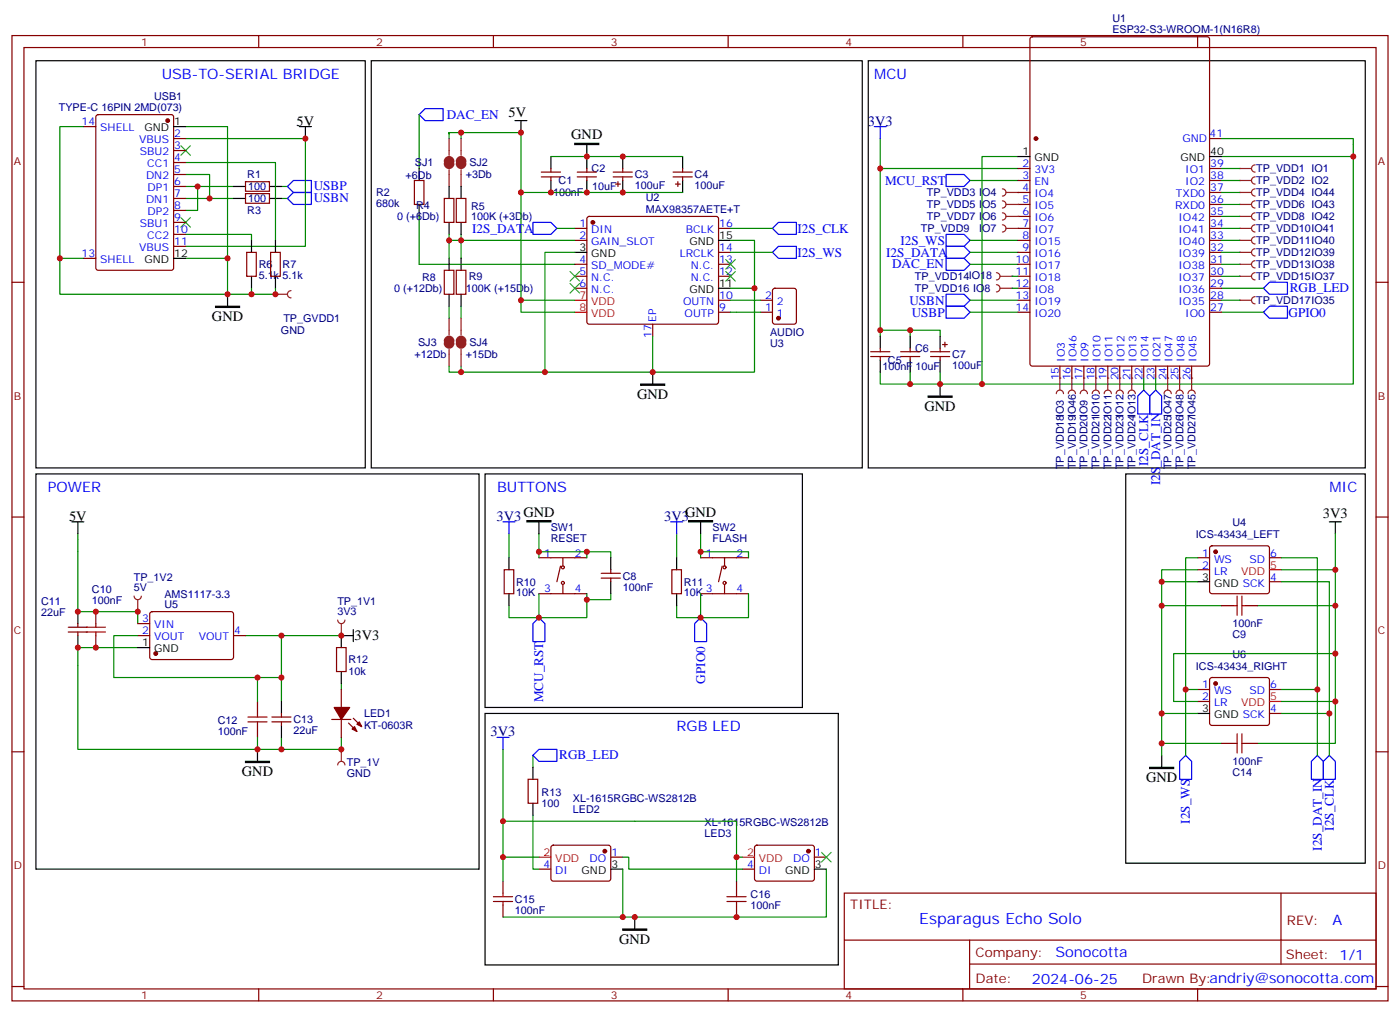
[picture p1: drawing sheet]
<svg xmlns="http://www.w3.org/2000/svg" width="412mm" height="298mm" viewBox="0 0 412 298" stroke-linecap="round" stroke-linejoin="round" font-family="sans-serif">
<g fill="none" stroke="#870000" stroke-width=".35">
<path d="M3.5 10.5h405.4v284.3h-405.4zM7.1 14h398.2v277.3h-398.2zM76.2 10.5v3.5M145.3 10.5v3.5M214.5 10.5v3.5M283.6 10.5v3.5M352.8 10.5v3.5M3.5 83.1h3.6M405.3 83.1h3.6M256.5 103.6h5.6M256.5 105h5.6M259.3 102.6v1"/>
<path d="M259.3 105v1.1M265.3 103.6h5.6M265.3 105h5.6M268.1 102.6v1M268.1 105v1.1M274.1 103.6h5.7M274.1 105h5.7M276.9 102.6v1M276.9 105v1.1M277.6 101.5h1.4M278.3 100.8v1.4M3.5 152.3h3.6"/>
<path d="M405.3 152.3h3.6M3.5 221.4h3.6M405.3 221.4h3.6M248.7 263.1h156.6v28.2h-156.6zM248.7 276.9h156.5M285.6 276.9v14.1M377.3 263.1v20.9M3.5 290.6h3.6M76.2 291.3v3.5M145.3 291.3v3.5M214.5 291.3v3.5M283.6 291.3v3.5"/>
<path d="M285.6 284h119.6M352.8 291.3v3.5M405.3 290.6h3.6"/>
</g>
<path d="M109.4 17.9h144.6v119.9h-144.6zM259.3 99v3.6M268.1 99v3.6M276.9 99v3.6M259.3 106.1v3.5M268.1 106.1v3.5M276.9 106.1v3.5M276.9 113.1v3.6" fill="none" stroke="#000" stroke-width=".35"/>
<path d="M259.3 40.8v58.2M259.3 97.3h8.8v1.7M268.1 97.3h8.8v1.7M259.3 109.6v3.5h8.8M268.1 109.6v3.5h8.8v-3.5M22.9 159v21.2M72.3 187.2h28.2M82.9 187.2v19.4M100.5 217.2v3.5h-17.6M100.5 201.3v1.8" fill="none" stroke="#008700" stroke-width=".35"/>
<path d="M273.4 116.7h7.1v.3h-7.1z" fill="#000" stroke="#000" stroke-width=".35"/>
<path d="M257.5 37.3h3.6M259.3 37.3v3.5" fill="none" stroke="#00f" stroke-width=".35"/>
<path d="M99.5 225.3a1.06 1.06 0 0 1 1-1 1.06 1.06 0 0 1 1.1 1M100.5 220.7v3.6" fill="none" stroke="#8c2424" stroke-width=".35"/>
<circle cx="100.5" cy="220.7" r=".18" fill="#8c2424"/>
<g fill="#870000" stroke="#870000" stroke-width=".35">
<path d="M103.7 214.7l.7-.7 .7 1.4z"/>
<path d="M105.1 213.3l.7-.7 .7 1.4z"/>
<path d="M98.4 208.4h4.6l-2.5 3.5z"/>
</g>
<g fill="none" stroke="#870000" stroke-width=".35">
<path d="M20.1 186.2h5.7M20.1 184.7h5.7M22.9 183.7v1M22.9 186.2v1M99.1 190.7h2.9v7.1h-2.9zM80.1 212.6h5.6M80.1 211.2h5.6M82.9 210.1v1.1M82.9 212.6v1.1M97.7 211.9h5.7M100.5 203.1v5.3M100.5 211.9v5.3"/>
<path d="M102.7 213l2.4 2.4M104.1 211.6l2.4 2.4"/>
</g>
<path d="M10.6 139.6h130.5v116.4h-130.5zM22.9 180.2v3.5M22.9 187.2v3.5M100.5 197.8v3.5M104.1 187.2h-3.6v3.5M104.1 185.5v3.5M82.9 206.6v3.5M82.9 213.7v3.5M75.8 220.7v3.6" fill="none" stroke="#000" stroke-width=".35"/>
<path d="M22.9 157.2v1.8M22.9 180.2h17.7v3.5M40.6 190.7h-17.7v30h60v-3.5" fill="none" stroke="#008700" stroke-width=".35"/>
<path d="M72.3 224.3h7.1v.3h-7.1z" fill="#000" stroke="#000" stroke-width=".35"/>
<path d="M99.5 182.6a1.06 1.06 0 0 0 1 1.1 1.06 1.06 0 0 0 1.1-1.1M100.5 183.7v3.5" fill="none" stroke="#8c2424" stroke-width=".35"/>
<circle cx="100.5" cy="187.2" r=".18" fill="#8c2424"/>
<path d="M278.7 51.4h5.3l1.8 1.8-1.8 1.7h-5.3zM278.7 69h5.3l1.8 1.8-1.8 1.8h-5.3zM278.7 72.6h5.3l1.8 1.7-1.8 1.8h-5.3zM278.7 90.2h5.3l1.8 1.8-1.8 1.7h-5.3zM278.7 86.7h5.3l1.8 1.7-1.8 1.8h-5.3zM372.2 84.9l1.7-1.8h5.3v3.6h-5.3zM373.9 90.2h5.3v3.5h-5.3l-1.7-1.7zM336.9 114.9l1.8 1.8v5.3h-3.6v-5.3z" fill="none" stroke="#00f" stroke-width=".35"/>
<path d="M255.8 17.9h146.4v119.9h-146.4z" fill="none" stroke="#000" stroke-width=".35"/>
<path d="M259.3 49.6h40.6M285.8 53.2h14.1M299.9 46.1h-10.6v67h-12.4M359.8 46.1h38.8M398.6 42.6v70.5h-109.3M285.8 70.8h14.1M285.8 74.3h14.1M285.8 92h14.1M285.8 88.4h14.1M359.8 84.9h12.4M359.8 92h12.4" fill="none" stroke="#008700" stroke-width=".35"/>
<path d="M365.1 49.6h3.6M369.7 48.6a1.06 1.06 0 0 0-1 1 1.06 1.06 0 0 0 1 1.1" fill="none" stroke="#8c2424" stroke-width=".35"/>
<circle cx="365.1" cy="49.6" r=".18" fill="#8c2424"/>
<path d="M365.1 53.2h3.6M369.7 52.1a1.06 1.06 0 0 0-1 1.1 1.06 1.06 0 0 0 1 1" fill="none" stroke="#8c2424" stroke-width=".35"/>
<circle cx="365.1" cy="53.2" r=".18" fill="#8c2424"/>
<path d="M295.3 55.6a1.06 1.06 0 0 1 1 1.1 1.06 1.06 0 0 1-1 1M296.3 56.7h3.6" fill="none" stroke="#8c2424" stroke-width=".35"/>
<circle cx="299.9" cy="56.7" r=".18" fill="#8c2424"/>
<path d="M311.1 116a1.06 1.06 0 0 1 1.1-1.1 1.06 1.06 0 0 1 1.1 1.1M312.2 111.4v3.5" fill="none" stroke="#8c2424" stroke-width=".35"/>
<circle cx="312.2" cy="111.4" r=".18" fill="#8c2424"/>
<path d="M314.7 116a1.06 1.06 0 0 1 1-1.1 1.06 1.06 0 0 1 1.1 1.1M315.7 111.4v3.5" fill="none" stroke="#8c2424" stroke-width=".35"/>
<circle cx="315.7" cy="111.4" r=".18" fill="#8c2424"/>
<path d="M350 116a1.06 1.06 0 0 1 1-1.1 1.06 1.06 0 0 1 1.1 1.1M351 111.4v3.5" fill="none" stroke="#8c2424" stroke-width=".35"/>
<circle cx="351" cy="111.4" r=".18" fill="#8c2424"/>
<path d="M342.9 116a1.06 1.06 0 0 1 1.1-1.1 1.06 1.06 0 0 1 1 1.1M344 111.4v3.5" fill="none" stroke="#8c2424" stroke-width=".35"/>
<circle cx="344" cy="111.4" r=".18" fill="#8c2424"/>
<path d="M346.4 116a1.06 1.06 0 0 1 1.1-1.1 1.06 1.06 0 0 1 1 1.1M347.5 111.4v3.5" fill="none" stroke="#8c2424" stroke-width=".35"/>
<circle cx="347.5" cy="111.4" r=".18" fill="#8c2424"/>
<path d="M365.1 88.4h3.6M369.7 87.4a1.06 1.06 0 0 0-1 1 1.06 1.06 0 0 0 1 1.1" fill="none" stroke="#8c2424" stroke-width=".35"/>
<circle cx="365.1" cy="88.4" r=".18" fill="#8c2424"/>
<path d="M365.1 81.4h3.6M369.7 80.3a1.06 1.06 0 0 0-1 1.1 1.06 1.06 0 0 0 1 1" fill="none" stroke="#8c2424" stroke-width=".35"/>
<circle cx="365.1" cy="81.4" r=".18" fill="#8c2424"/>
<path d="M365.1 77.9h3.6M369.7 76.8a1.06 1.06 0 0 0-1 1.1 1.06 1.06 0 0 0 1 1" fill="none" stroke="#8c2424" stroke-width=".35"/>
<circle cx="365.1" cy="77.9" r=".18" fill="#8c2424"/>
<path d="M365.1 56.7h3.6M369.7 55.6a1.06 1.06 0 0 0-1 1.1 1.06 1.06 0 0 0 1 1" fill="none" stroke="#8c2424" stroke-width=".35"/>
<circle cx="365.1" cy="56.7" r=".18" fill="#8c2424"/>
<path d="M369.7 59.2a1.06 1.06 0 0 0-1 1 1.06 1.06 0 0 0 1 1.1M365.1 60.2h3.6" fill="none" stroke="#8c2424" stroke-width=".35"/>
<circle cx="365.1" cy="60.2" r=".18" fill="#8c2424"/>
<path d="M365.1 74.3h3.6M369.7 73.3a1.06 1.06 0 0 0-1 1 1.06 1.06 0 0 0 1 1.1" fill="none" stroke="#8c2424" stroke-width=".35"/>
<circle cx="365.1" cy="74.3" r=".18" fill="#8c2424"/>
<path d="M365.1 70.8h3.6M369.7 69.7a1.06 1.06 0 0 0-1 1.1 1.06 1.06 0 0 0 1 1.1" fill="none" stroke="#8c2424" stroke-width=".35"/>
<circle cx="365.1" cy="70.8" r=".18" fill="#8c2424"/>
<path d="M365.1 67.3h3.6M369.7 66.2a1.06 1.06 0 0 0-1 1.1 1.06 1.06 0 0 0 1 1" fill="none" stroke="#8c2424" stroke-width=".35"/>
<circle cx="365.1" cy="67.3" r=".18" fill="#8c2424"/>
<path d="M365.1 63.7h3.6M369.7 62.7a1.06 1.06 0 0 0-1 1 1.06 1.06 0 0 0 1 1.1" fill="none" stroke="#8c2424" stroke-width=".35"/>
<circle cx="365.1" cy="63.7" r=".18" fill="#8c2424"/>
<path d="M54.7 51.4h7v7.1h7.1M68.8 54.9h-10.6v7.1h-3.5M82.9 58.5h1.8M82.9 54.9h1.8" fill="none" stroke="#008700" stroke-width=".35"/>
<path d="M68.8 58.5h3.5M68.8 54.9h3.5M79.4 58.5h3.5M79.4 54.9h3.5" fill="none" stroke="#000" stroke-width=".35"/>
<path d="M72.3 57h7.1v2.9h-7.1zM72.3 53.5h7.1v2.8h-7.1z" fill="none" stroke="#870000" stroke-width=".35"/>
<path d="M81.1 86.7h3.6M85.7 85.6a1.06 1.06 0 0 0-1 1.1 1.06 1.06 0 0 0 1 1" fill="none" stroke="#8c2424" stroke-width=".35"/>
<circle cx="81.1" cy="86.7" r=".18" fill="#8c2424"/>
<g fill="none" stroke="#008700" stroke-width=".35">
<path d="M24.7 37.3h-7.1v38.8h7.1M54.7 37.3h12.3v38.8M54.7 47.9h26.4v22.9M54.7 40.8h35.3v31.8h-35.3M54.7 58.5h7M54.7 54.9h3.5M17.6 76.1v10.6h49.4v-10.6h-12.3M54.7 69h19.4v1.8M74.1 84.9v1.8h-7.1M81.1 84.9v1.8h-7M149.9 157.2v7.1M158.7 157.2v7.1"/>
<path d="M199.3 157.2v7.1M206.4 157.2v7.1M149.9 178.4v3.5h8.8M158.7 174.9v7h14.2v-7M158.7 162.5h14.2v1.8M172.9 162.5h7v1.8M179.9 174.9v1.7h-7M199.3 178.4v3.5h7.1M206.4 174.9v7h14.1v-7M206.4 162.5h14.1v1.8"/>
</g>
<path d="M84.7 58.5l1.7-1.8h5.3v3.5h-5.3zM84.7 54.9l1.7-1.7h5.3v3.5h-5.3zM338.7 116.7l1.7-1.8 1.8 1.8v5.3h-3.5zM148.2 153.7h3.5M149.9 153.7v3.5M197.6 153.7h3.5M199.3 153.7v3.5M158.7 181.9l1.8 1.8v5.3h-3.5v-5.3zM206.4 181.9l1.7 1.8v5.3h-3.5v-5.3zM349.2 222.5l1.8 1.8v5.3h-3.5v-5.3zM388.1 222.5l1.7 1.8v5.3h-3.5v-5.3zM389.8 224.3l1.8-1.8 1.7 1.8v5.3h-3.5z" fill="none" stroke="#00f" stroke-width=".35"/>
<g fill="none" stroke="#000" stroke-width=".35">
<path d="M10.6 17.9h97v119.9h-97zM51.2 37.3h3.5M88.2 37.3h3.5M90 37.3v3.5M51.2 76.1h3.5M74.1 70.8v3.5M81.1 70.8v3.5M67 86.7v3.5M74.1 81.4v3.5M81.1 81.4v3.5M142.9 139.6h93.5v68.8h-93.5zM331.6 139.6h70.6v114.6h-70.6z"/>
<path d="M158.7 153.7v3.5M206.4 153.7v3.5M391.6 153.7h3.5M393.3 153.7v3.5M149.9 164.3v3.5M149.9 174.9v3.5M179.9 164.3v3.5M179.9 171.3v3.6M199.3 164.3v3.5M199.3 174.9v3.5M342.2 222.5v3.5"/>
</g>
<g fill="none" stroke="#870000" stroke-width=".35">
<path d="M24.7 37.3h3.5M28.5 34l.4-.2h21.5l.7 .4 .1 44.7-.5 .7h-21.8l-.6-.4-.1-44.7zM51.2 40.8h3.5M51.2 44.3h3.5M51.2 47.9h3.5M51.2 51.4h3.5M51.2 54.9h3.5M51.2 58.5h3.5M24.7 76.1h3.5M51.2 62h3.5M51.2 65.5h3.5M51.2 69h3.5"/>
<path d="M51.2 72.6h3.5M72.7 74.3h2.8v7.1h-2.8zM79.7 74.3h2.8v7.1h-2.8zM148.5 167.8h2.8v7.1h-2.8zM158.7 174.9h14.2M158.7 164.3h14.2M165.1 166.8l-1.1 4.5M165.8 164.3v2.5M165.8 172.4v2.5M177.1 170.3h5.6M177.1 168.9h5.6M179.9 167.8v1.1"/>
<path d="M179.9 170.3v1M197.9 167.8h2.8v7.1h-2.8zM206.4 174.9h14.1M206.4 164.3h14.1M212.7 166.8l-1 4.5M213.4 164.3v2.5M213.4 172.4v2.5"/>
<circle cx="165.8" cy="167.1" r=".44"/>
<circle cx="165.8" cy="171.7" r=".44"/>
<circle cx="213.4" cy="171.7" r=".44"/>
<circle cx="213.4" cy="167.1" r=".44"/>
</g>
<path d="M63.5 90.2h7.1v.4h-7.1zM155.2 153.4h7.1v.3h-7.1zM202.8 153.4h7.1v.3h-7.1zM338.7 226h7v.4h-7z" fill="#000" stroke="#000" stroke-width=".35"/>
<path d="M53.3 42.9l2.8 2.9M56.1 42.9l-2.8 2.9M53.3 64.1l2.8 2.8M56.1 64.1l-2.8 2.8" fill="none" stroke="#3c3" stroke-width=".35"/>
<circle cx="49.4" cy="35.5" r=".53" fill="#870000" stroke="#870000" stroke-width=".35"/>
<path d="M293.5 80.3a1.06 1.06 0 0 1 1.1 1.1 1.06 1.06 0 0 1-1.1 1M294.6 81.4h3.5" fill="none" stroke="#8c2424" stroke-width=".35"/>
<circle cx="298.1" cy="81.4" r=".18" fill="#8c2424"/>
<path d="M318.2 116a1.06 1.06 0 0 1 1.1-1.1 1.06 1.06 0 0 1 1 1.1M319.3 111.4v3.5" fill="none" stroke="#8c2424" stroke-width=".35"/>
<circle cx="319.3" cy="111.4" r=".18" fill="#8c2424"/>
<path d="M293.5 83.9a1.06 1.06 0 0 1 1.1 1 1.06 1.06 0 0 1-1.1 1.1M294.6 84.9h3.5" fill="none" stroke="#8c2424" stroke-width=".35"/>
<circle cx="298.1" cy="84.9" r=".18" fill="#8c2424"/>
<path d="M295.3 66.2a1.06 1.06 0 0 1 1 1.1 1.06 1.06 0 0 1-1 1M296.3 67.3h3.6" fill="none" stroke="#8c2424" stroke-width=".35"/>
<circle cx="299.9" cy="67.3" r=".18" fill="#8c2424"/>
<g fill="none" stroke="#000" stroke-width=".35">
<path d="M151.7 35.5h3.5M153.5 35.5v3.6M123.5 49.6v3.6M132.3 54.9v3.6M135.8 54.9v3.6M162.3 46.1v3.5M162.3 53.2v3.5M172.9 42.6v7M172.9 53.2v3.5M183.4 46.1v3.5M183.4 53.2v3.5M201.1 46.1v3.5"/>
<path d="M201.1 53.2v3.5M299.9 46.1h3.5M356.3 46.1h3.5M123.5 60.2v3.5M132.3 65.5v3.5M132.3 76.1v3.5M135.8 65.5v3.5M135.8 76.1v3.5M169.3 74.3h3.6M211.7 70.8h3.5M132.3 86.7v3.5M135.8 86.7v3.5"/>
<path d="M211.7 84.9h3.5M192.3 109.6v3.5M21.2 153.7h3.5M22.9 153.7v3.5M352.8 171.3h3.5M40.6 190.7h3.5M142.9 210.1h104v74.1h-104zM352.8 210.1h3.5M157 226v3.6M157 236.6v3.5M179.9 256h3.5M239.9 256h3.5"/>
<path d="M187 270.1v3.5"/>
</g>
<path d="M125.2 32h5.3v3.5h-5.3l-1.7-1.7zM157 65.5h5.3l1.7 1.8-1.7 1.7h-5.3zM227.5 67.3l1.8-1.8h5.3v3.5h-5.3zM227.5 74.3l1.8-1.7h5.3v3.5h-5.3zM278.7 76.1h5.3l1.8 1.8-1.8 1.7h-5.3zM146.4 217.2h3.5M148.2 217.2v3.5M157 222.5l1.7-1.8h5.3v3.6h-5.3z" fill="none" stroke="#00f" stroke-width=".35"/>
<g fill="none" stroke="#008700" stroke-width=".35">
<path d="M123.5 33.8v15.8M135.8 39.1v1.7M132.3 40.8v-1.7v.3v-.3h21.2v52.9h15.8M153.5 56.7h47.6M162.3 46.1h38.8M359.8 40.8h38.8v1.8M359.8 56.7h5.3M359.8 53.2h5.3M359.8 49.6h5.3M123.5 63.7v14.2h45.8M132.3 69v1.8M135.8 69v7.1"/>
<path d="M164 67.3h5.3M169.3 74.3h-8.8v35.3h31.8v-10.6M169.3 70.8h-37v5.3M215.2 70.8h7v14.1M215.2 67.3h12.3M215.2 74.3h12.3M285.8 77.9h14.1M359.8 77.9h5.3M359.8 67.3h5.3M359.8 74.3h5.3M359.8 70.8h5.3M359.8 63.7h5.3"/>
<path d="M359.8 60.2h5.3M132.3 90.2v3.5M135.8 90.2v3.5M153.5 88.4h15.8M215.2 84.9h7v24.7h-29.9M215.2 88.4h8.8M215.2 92h8.8M298.1 81.4h1.8M298.1 84.9h1.8M359.8 88.4h5.3M359.8 81.4h5.3M132.3 107.8v1.8h28.2"/>
<path d="M135.8 107.8v1.8M336.9 111.4v3.5M340.4 111.4v3.5M393.3 157.2v10.6h-15.8M342.2 178.4h17.6M352.8 171.3h-10.6v38.8M352.8 164.3h-3.6v38.8M352.8 167.8h-10.6v3.5M370.4 178.4h22.9M377.5 171.3h14.1v38.8M377.5 164.3h10.6v38.8M393.3 167.8v38.8h-15.8"/>
<path d="M40.6 187.2h-7.1v12.4h49.4M75.8 199.6v7M393.3 192.5h-47.6v14.1h7.1M75.8 217.2v3.5M342.2 219h17.6M352.8 210.1h-10.6v12.4M352.8 203.1h-3.6v19.4M377.5 210.1h14.1v12.4M377.5 203.1h10.6v19.4M393.3 206.6v12.4h-22.9M148.2 220.7v31.8h10.5M157 222.5v3.5"/>
<path d="M148.2 252.5v7M148.2 241.9h68.8v10.6M157 240.1v15.9h1.7M183.4 252.5h1.8v3.5h33.5M183.4 256v14.1M218.7 252.5h-1.7v7M243.4 256v14.1h-95.2"/>
</g>
<path d="M131.6 47.5a.71 .71 0 0 1 .7-.7 .71 .71 0 0 1 .7 .7M131.6 48.2a.71 .71 0 0 0 .7 .7 .71 .71 0 0 0 .7-.7M135.1 47.5a.71 .71 0 0 1 .7-.7 .71 .71 0 0 1 .7 .7M135.1 48.2a.71 .71 0 0 0 .7 .7 .71 .71 0 0 0 .7-.7M131.6 100.4a.71 .71 0 0 1 .7-.7 .71 .71 0 0 1 .7 .7M131.6 101.1a.71 .71 0 0 0 .7 .7 .71 .71 0 0 0 .7-.7M135.1 100.4a.71 .71 0 0 1 .7-.7 .71 .71 0 0 1 .7 .7M135.1 101.1a.71 .71 0 0 0 .7 .7 .71 .71 0 0 0 .7-.7" fill="none" stroke="#8c2424" stroke-width="1.8"/>
<path d="M132.3 40.8v5M132.3 50v4.9M135.8 40.8v5M135.8 50v4.9M295.3 59.2a1.06 1.06 0 0 1 1 1 1.06 1.06 0 0 1-1 1.1M296.3 60.2h3.6M132.3 93.7v5M135.8 93.7v5M132.3 102.9v4.9M135.8 102.9v4.9" fill="none" stroke="#8c2424" stroke-width=".35"/>
<g fill="none" stroke="#870000" stroke-width=".35">
<path d="M303.6 11l.5-.2h51.5l.7 .5v95.8l-.5 .7h-51.7l-.7-.4v-95.9zM122.1 53.2h2.8v7h-2.8zM130.9 58.5h2.8v7h-2.8zM134.4 58.5h2.8v7h-2.8zM159.5 52.1h5.6M159.5 50.7h5.6M162.3 49.6v1.1M162.3 52.1v1.1M170 52.1h5.7M170 50.7h5.7M172.9 49.6v1.1M172.9 52.1v1.1"/>
<path d="M180.6 52.1h5.7M180.6 50.7h5.7M181.3 54.2h1.4M182 53.5v1.4M183.4 49.6v1.1M183.4 52.1v1.1M198.3 52.1h5.6M198.3 50.7h5.6M199 54.2h1.4M199.7 53.5v1.4M201.1 49.6v1.1M201.1 52.1v1.1"/>
<path d="M299.9 49.6h3.5M299.9 53.2h3.5M299.9 56.7h3.5M356.3 49.6h3.5M356.3 53.2h3.5M356.3 56.7h3.5M356.3 40.8h3.5M130.9 79.6h2.8v7.1h-2.8zM134.4 79.6h2.8v7.1h-2.8zM169.3 67.3h3.6M169.3 70.8h3.6M169.3 77.9h3.6"/>
<path d="M173.1 64l.5-.3h37.4l.5 .3 .2 .5v30.3l-.3 .5-.4 .2h-37.4l-.5-.2-.2-.5v-30.3zM211.7 67.3h3.5M211.7 77.9h3.5M211.7 74.3h3.5M299.9 67.3h3.5M299.9 70.8h3.5M299.9 77.9h3.5M299.9 74.3h3.5M299.9 60.2h3.5M299.9 63.7h3.5M356.3 67.3h3.5M356.3 70.8h3.5"/>
<path d="M356.3 77.9h3.5M356.3 74.3h3.5M356.3 60.2h3.5M356.3 63.7h3.5M169.3 81.4h3.6M169.3 84.9h3.6M192.3 95.5v3.5M211.7 92h3.5M211.7 88.4h3.5M211.7 81.4h3.5M224 92h3.5M224 88.4h3.5"/>
<path d="M227.8 85.1l.4-.2h5.7l.6 .4 .1 9.5-.5 .6-5.9 .1-.6-.5-.1-9.4zM299.9 92h3.5M299.9 88.4h3.5M299.9 81.4h3.5M299.9 84.9h3.5M356.3 92h3.5M356.3 88.4h3.5M356.3 81.4h3.5M356.3 84.9h3.5M312.2 107.8v3.6M315.7 107.8v3.6M319.3 107.8v3.6"/>
<path d="M322.8 107.8v3.6M326.3 107.8v3.6M329.8 107.8v3.6M333.4 107.8v3.6M336.9 107.8v3.6M340.4 107.8v3.6M344 107.8v3.6M347.5 107.8v3.6M351 107.8v3.6M352.8 164.3h3.5M352.8 167.8h3.5M356.5 161l.5-.2h16.2l.5 .2 .2 .5v12.7l-.2 .5-.5 .2h-16.2l-.5-.3-.2-.4v-12.7z"/>
<path d="M359.8 178.4h3.6M366.9 178.4h3.5M373.9 164.3h3.6M373.9 171.3h3.6M28.2 180.2v3.5M28.2 187.2v3.5M40.6 187.2h3.5M40.6 183.7h3.5M44.3 180.4l.5-.2h23.6l.4 .7-.1 12.9-.6 .5-23.6-.1-.4-.6v-12.7zM68.8 187.2h3.5M356.5 199.8l.5-.2h16.2l.5 .2 .2 .5v12.7l-.2 .5-.5 .2h-16.2l-.5-.3-.2-.4v-12.7zM75.8 206.6v3.5"/>
<path d="M75.8 213.7v3.5M352.8 203.1h3.5M352.8 206.6h3.5M359.8 219h3.6M366.9 219h3.5M373.9 203.1h3.6M373.9 210.1h3.6M155.6 229.6h2.8v7h-2.8zM148.2 259.5v3.6M158.7 256h3.6M162.5 249.2l.5-.2h16.5l.4 .7v9.4l-.7 .4h-16.5l-.4-.7v-9.1zM179.9 252.5h3.5"/>
<path d="M217 259.5v3.6M218.7 256h3.5M222.5 249.2l.5-.2h16.5l.4 .7-.1 9.4-.6 .4h-16.5l-.5-.7v-9.1zM239.9 252.5h3.5M148.2 266.6v3.5M217 266.6v3.5"/>
</g>
<g fill="#870000" stroke="#870000" stroke-width=".35">
<circle cx="229.3" cy="93.7" r=".53"/>
<circle cx="174.6" cy="65.5" r=".53"/>
<circle cx="358.1" cy="162.5" r=".53"/>
<circle cx="358.1" cy="201.3" r=".53"/>
<circle cx="178.2" cy="250.7" r=".53"/>
<circle cx="238.1" cy="250.7" r=".53"/>
<circle cx="45.9" cy="192.5" r=".53"/>
<circle cx="305.2" cy="40.8" r=".53"/>
</g>
<path d="M169.3 42.2h7.1v.4h-7.1zM188.7 113.1h7.1v.4h-7.1zM183.4 273.6h7.1v.4h-7.1z" fill="#000" stroke="#000" stroke-width=".35"/>
<path d="M169.3 88.4h3.6M169.3 92h3.6M373.9 167.8h3.6M373.9 206.6h3.6M158.7 252.5h3.6M218.7 252.5h3.5" fill="none" stroke="#f00" stroke-width=".35"/>
<path d="M167.9 80l2.8 2.8M170.7 80l-2.8 2.8M213.8 76.4l2.8 2.9M213.8 80l2.8 2.8M216.6 76.4l-2.8 2.9M216.6 80l-2.8 2.8M167.9 83.5l2.8 2.8M170.7 83.5l-2.8 2.8M242 251.1l2.8 2.8M244.8 251.1l-2.8 2.8" fill="none" stroke="#3c3" stroke-width=".35"/>
<g fill="none" stroke="#a10000" stroke-width=".35">
<path d="M363.4 178.4h1M364.4 175.6v5.6M365.8 175.6v5.6M365.8 178.4h1.1M25.4 186.2h5.6M25.4 184.7h5.6M28.2 183.7v1M28.2 186.2v1M73 212.6h5.7M73 211.2h5.7M75.8 210.1v1.1M75.8 212.6v1.1"/>
<path d="M363.4 219h1M364.4 216.1v5.7M365.8 216.1v5.7M365.8 219h1.1M145.3 265.5h5.7M145.3 264.1h5.7M148.2 263.1v1M148.2 265.5v1.1M214.1 265.5h5.7M214.1 264.1h5.7M217 263.1v1M217 265.5v1.1"/>
</g>
<circle cx="299.9" cy="60.2" r=".18" fill="#8c2424"/>
<path d="M295.3 62.7a1.06 1.06 0 0 1 1 1 1.06 1.06 0 0 1-1 1.1M296.3 63.7h3.6" fill="none" stroke="#8c2424" stroke-width=".35"/>
<circle cx="299.9" cy="63.7" r=".18" fill="#8c2424"/>
<path d="M321.7 116a1.06 1.06 0 0 1 1.1-1.1 1.06 1.06 0 0 1 1 1.1M322.8 111.4v3.5" fill="none" stroke="#8c2424" stroke-width=".35"/>
<circle cx="322.8" cy="111.4" r=".18" fill="#8c2424"/>
<path d="M325.3 116a1.06 1.06 0 0 1 1-1.1 1.06 1.06 0 0 1 1.1 1.1M326.3 111.4v3.5" fill="none" stroke="#8c2424" stroke-width=".35"/>
<circle cx="326.3" cy="111.4" r=".18" fill="#8c2424"/>
<path d="M328.8 116a1.06 1.06 0 0 1 1-1.1 1.06 1.06 0 0 1 1.1 1.1M329.8 111.4v3.5" fill="none" stroke="#8c2424" stroke-width=".35"/>
<circle cx="329.8" cy="111.4" r=".18" fill="#8c2424"/>
<path d="M332.3 116a1.06 1.06 0 0 1 1.1-1.1 1.06 1.06 0 0 1 1 1.1M333.4 111.4v3.5" fill="none" stroke="#8c2424" stroke-width=".35"/>
<circle cx="333.4" cy="111.4" r=".18" fill="#8c2424"/>
<path d="M39.5 175.6a1.06 1.06 0 0 0 1.1 1 1.06 1.06 0 0 0 1-1M40.6 176.6v3.6" fill="none" stroke="#8c2424" stroke-width=".35"/>
<circle cx="40.6" cy="180.2" r=".18" fill="#8c2424"/>
<g fill="#c00">
<circle cx="259.3" cy="97.3" r=".88"/>
<circle cx="268.1" cy="97.3" r=".88"/>
<circle cx="82.9" cy="220.7" r=".88"/>
<circle cx="22.9" cy="190.7" r=".88"/>
<circle cx="22.9" cy="180.2" r=".88"/>
<circle cx="259.3" cy="49.6" r=".88"/>
<circle cx="276.9" cy="113.1" r=".88"/>
<circle cx="268.1" cy="113.1" r=".88"/>
<circle cx="289.3" cy="113.1" r=".88"/>
<circle cx="398.6" cy="46.1" r=".88"/>
<circle cx="81.1" cy="86.7" r=".88"/>
<circle cx="172.9" cy="176.6" r=".88"/>
<circle cx="172.9" cy="162.5" r=".88"/>
<circle cx="158.8" cy="162.5" r=".88"/>
<circle cx="206.4" cy="162.5" r=".88"/>
<circle cx="158.8" cy="181.9" r=".88"/>
<circle cx="206.4" cy="181.9" r=".88"/>
<circle cx="61.7" cy="58.5" r=".88"/>
<circle cx="58.2" cy="54.9" r=".88"/>
<circle cx="90" cy="40.8" r=".88"/>
<circle cx="67" cy="76.1" r=".88"/>
<circle cx="67" cy="86.7" r=".88"/>
<circle cx="17.6" cy="76.1" r=".88"/>
<circle cx="74.1" cy="86.7" r=".88"/>
<circle cx="100.5" cy="220.7" r=".88"/>
<circle cx="100.5" cy="187.2" r=".88"/>
<circle cx="153.5" cy="56.7" r=".88"/>
<circle cx="153.5" cy="88.4" r=".88"/>
<circle cx="135.8" cy="39.1" r=".88"/>
<circle cx="153.5" cy="39.1" r=".88"/>
<circle cx="135.8" cy="109.6" r=".88"/>
<circle cx="135.8" cy="70.8" r=".88"/>
<circle cx="183.4" cy="56.7" r=".88"/>
<circle cx="183.4" cy="46.1" r=".88"/>
<circle cx="160.5" cy="109.6" r=".88"/>
<circle cx="172.9" cy="56.7" r=".88"/>
<circle cx="192.3" cy="109.6" r=".88"/>
<circle cx="222.3" cy="84.9" r=".88"/>
<circle cx="132.3" cy="70.8" r=".88"/>
<circle cx="162.3" cy="56.7" r=".88"/>
<circle cx="172.9" cy="46.1" r=".88"/>
<circle cx="342.2" cy="210.1" r=".88"/>
<circle cx="342.2" cy="178.4" r=".88"/>
<circle cx="342.2" cy="219" r=".88"/>
<circle cx="393.3" cy="167.8" r=".88"/>
<circle cx="393.3" cy="178.4" r=".88"/>
<circle cx="393.3" cy="206.6" r=".88"/>
<circle cx="391.6" cy="210.1" r=".88"/>
<circle cx="388.1" cy="203.1" r=".88"/>
<circle cx="349.3" cy="203.1" r=".88"/>
<circle cx="342.2" cy="171.3" r=".88"/>
<circle cx="393.3" cy="192.5" r=".88"/>
<circle cx="82.9" cy="187.2" r=".88"/>
<circle cx="82.9" cy="199.6" r=".88"/>
<circle cx="28.2" cy="190.7" r=".88"/>
<circle cx="28.2" cy="180.2" r=".88"/>
<circle cx="75.8" cy="199.6" r=".88"/>
<circle cx="75.8" cy="220.7" r=".88"/>
<circle cx="183.4" cy="270.1" r=".88"/>
<circle cx="187" cy="270.1" r=".88"/>
<circle cx="217" cy="270.1" r=".88"/>
<circle cx="217" cy="252.5" r=".88"/>
<circle cx="148.2" cy="241.9" r=".88"/>
<circle cx="148.2" cy="252.5" r=".88"/>
<circle cx="40.6" cy="180.2" r=".88"/>
</g>
<text font-size="4.6" fill="#00f" x="270.8" y="272.1">Esparagus Echo Solo</text>
<g font-size="4.2" fill="#00f">
<text x="47.6" y="23.2">USB-TO-SERIAL BRIDGE</text>
<text x="257.5" y="23.2">MCU</text>
<text x="14.1" y="144.9">POWER</text>
<text x="146.4" y="144.9">BUTTONS</text>
<text x="391.6" y="144.9">MIC</text>
<text x="199.3" y="215.4">RGB LED</text>
<text x="392.5" y="272.3">A</text>
<text x="310.9" y="281.9">Sonocotta</text>
<text x="304" y="289.7">2024-06-25</text>
</g>
<g font-size="4.2">
<text x="87.4" y="37">5V</text>
<text x="168.3" y="41">GND</text>
<text x="62.4" y="94.5">GND</text>
<text x="187.7" y="117.5">GND</text>
<text x="272.3" y="121">GND</text>
<text x="20.3" y="153.4">5V</text>
<text x="154.2" y="152.2">GND</text>
<text x="201.8" y="152.2">GND</text>
<text x="389.7" y="152.5">3V3</text>
<text x="104.4" y="188.6">3V3</text>
<text x="71.3" y="228.5">GND</text>
<text x="337.6" y="230.3">GND</text>
<text x="182.4" y="278">GND</text>
</g>
<g font-size="4.2" fill="#000080">
<text x="255.7" y="37">3V3</text>
<text x="146.3" y="153.4">3V3</text>
<text x="195.7" y="153.4">3V3</text>
<text x="144.5" y="216.9">3V3</text>
</g>
<g font-size="3.9" fill="#00f">
<text x="131.6" y="35">DAC_EN 5V</text>
<text x="92.4" y="59.6">USBN</text>
<text x="92.4" y="56.1">USBP</text>
<text x="260.8" y="54.4">MCU_RST</text>
<text x="139.1" y="68.6">I2S_DATA</text>
<text x="234.9" y="68.6">I2S_CLK</text>
<text x="234.9" y="75.6">I2S_WS</text>
<text x="261" y="75.6">I2S_DATA</text>
<text x="265.2" y="72.1">I2S_WS</text>
<text x="262.8" y="79">DAC_EN</text>
<text x="267.9" y="89.8">USBN</text>
<text x="379.9" y="86.1">RGB_LED</text>
<text x="268.6" y="93.3">USBP</text>
<text x="379.6" y="93.3">GPIO0</text>
<text x="338.2" y="137.3" transform="rotate(-90 338.2 137.3)">I2S_CLK</text>
<text x="341.7" y="142.9" transform="rotate(-90 341.7 142.9)">I2S_DAT_IN</text>
<text x="207.7" y="201.4" transform="rotate(-90 207.7 201.4)">GPIO0</text>
<text x="160" y="206.9" transform="rotate(-90 160 206.9)">MCU_RST</text>
<text x="164.7" y="223.7">RGB_LED</text>
<text x="350.5" y="242.6" transform="rotate(-90 350.5 242.6)">I2S_WS</text>
<text x="392.9" y="244.7" transform="rotate(-90 392.9 244.7)">I2S_CLK</text>
<text x="389.3" y="250.5" transform="rotate(-90 389.3 250.5)">I2S_DAT_IN</text>
</g>
<g font-size="3.9" fill="#800">
<text x="250.5" y="267.7">TITLE:</text>
<text x="379.1" y="272.3">REV:</text>
<text x="287.4" y="281.9">Company:</text>
<text x="378.7" y="282.5">Sheet: 1/1</text>
<text x="287.4" y="289.5">Date:</text>
<text x="336.4" y="289.6">Drawn By:andriy@sonocotta.com</text>
</g>
<g font-size="3.2" fill="#000080">
<text x="327.7" y="9.8">ESP32-S3-WROOM-1(N16R8)</text>
<text x="327.7" y="6.5">U1</text>
<text x="45.4" y="29.6">USB1</text>
<text x="17.3" y="32.8">TYPE-C 16PIN 2MD(073)</text>
<text x="72.8" y="52.5">R1</text>
<text x="119.5" y="52.6">+6Db</text>
<text x="122.2" y="49">SJ1</text>
<text x="137.2" y="52.5">+3Db</text>
<text x="138.3" y="49">SJ2</text>
<text x="174.3" y="50.8">C2</text>
<text x="187" y="52.5">C3</text>
<text x="204.6" y="52.5">C4</text>
<text x="370.1" y="50.8">TP_VDD1 IO1</text>
<text x="73.1" y="59.6">100</text>
<text x="73.1" y="56.1">100</text>
<text x="110.8" y="57.9">R2</text>
<text x="162.9" y="57.8">100nF</text>
<text x="164.6" y="54.3">C1</text>
<text x="174.4" y="56.1">10uF</text>
<text x="187" y="55.7">100uF</text>
<text x="190.2" y="59.3">U2</text>
<text x="204.6" y="55.7">100uF</text>
<text x="273" y="57.9">TP_VDD3 IO4</text>
<text x="370.1" y="54.3">TP_VDD2 IO2</text>
<text x="370.1" y="57.8">TP_VDD4 IO44</text>
<text x="72.8" y="63.1">R3</text>
<text x="110.8" y="61.1">680k</text>
<text x="117" y="64.9">0 (+6Db)</text>
<text x="122.6" y="61.7">R4</text>
<text x="138.8" y="64.9">100K (+3Db)</text>
<text x="138.8" y="61.7">R5</text>
<text x="190.2" y="62.6">MAX98357AETE+T</text>
<text x="273" y="61.4">TP_VDD5 IO5</text>
<text x="273" y="64.9">TP_VDD7 IO6</text>
<text x="370.1" y="61.3">TP_VDD6 IO43</text>
<text x="370.1" y="64.9">TP_VDD8 IO42</text>
<text x="271.3" y="68.4">TP_VDD9</text>
<text x="288.4" y="68.4">IO7</text>
<text x="370.1" y="71.9">TP_VDD11IO40</text>
<text x="370.1" y="68.4">TP_VDD10IO41</text>
<text x="370.1" y="75.4">TP_VDD12IO39</text>
<text x="76.2" y="82.2">5.1k 5.1k</text>
<text x="76.2" y="79">R6</text>
<text x="83.3" y="79">R7</text>
<text x="124.3" y="82.8">R8</text>
<text x="138.1" y="82.6">R9</text>
<text x="269.5" y="82.5">TP_VDD14IO18</text>
<text x="370.1" y="82.5">TP_VDD15IO37</text>
<text x="370.1" y="79">TP_VDD13IO38</text>
<text x="116.1" y="86.1">0 (+12Db)</text>
<text x="137.3" y="86.1">100K (+15Db)</text>
<text x="269.5" y="86">TP_VDD16 IO8</text>
<text x="370.1" y="89.6">TP_VDD17IO35</text>
<text x="83.5" y="94.8">TP_GVDD1</text>
<text x="82.8" y="98.4">GND</text>
<text x="123.2" y="101.9">SJ3</text>
<text x="138.3" y="101.9">SJ4</text>
<text x="226.8" y="99">AUDIO</text>
<text x="122.1" y="105.5">+12Db</text>
<text x="137.2" y="105.4">+15Db</text>
<text x="226.8" y="102.3">U3</text>
<text x="261.6" y="107.2">C5</text>
<text x="269.5" y="103.7">C6</text>
<text x="280.5" y="105.4">C7</text>
<text x="259.9" y="109">100nF</text>
<text x="269.6" y="109">10uF</text>
<text x="280.5" y="108.6">100uF</text>
<text x="313.3" y="138.2" transform="rotate(-90 313.3 138.2)">TP_VDD18IO3</text>
<text x="316.9" y="138.2" transform="rotate(-90 316.9 138.2)">TP_VDD19IO46</text>
<text x="320.4" y="138.2" transform="rotate(-90 320.4 138.2)">TP_VDD20IO9</text>
<text x="323.9" y="138.2" transform="rotate(-90 323.9 138.2)">TP_VDD21IO10</text>
<text x="327.4" y="138.2" transform="rotate(-90 327.4 138.2)">TP_VDD22IO11</text>
<text x="331" y="138.2" transform="rotate(-90 331 138.2)">TP_VDD23IO12</text>
<text x="334.5" y="138.2" transform="rotate(-90 334.5 138.2)">TP_VDD24IO13</text>
<text x="345.1" y="138.2" transform="rotate(-90 345.1 138.2)">TP_VDD25IO47</text>
<text x="348.6" y="138.2" transform="rotate(-90 348.6 138.2)">TP_VDD26IO48</text>
<text x="352.1" y="138.2" transform="rotate(-90 352.1 138.2)">TP_VDD27IO45</text>
<text x="363" y="155">U4</text>
<text x="162.2" y="159.7">RESET</text>
<text x="162.2" y="156.3">SW1</text>
<text x="209.9" y="159.7">FLASH</text>
<text x="209.9" y="156.3">SW2</text>
<text x="352.3" y="158.6">ICS-43434_LEFT</text>
<text x="39.4" y="171">TP_1V2</text>
<text x="152" y="172.5">R10</text>
<text x="183.4" y="173.9">100nF</text>
<text x="183.4" y="170.7">C8</text>
<text x="201.4" y="172.5">R11</text>
<text x="12.1" y="178.1">C11</text>
<text x="27.1" y="177.8">100nF</text>
<text x="27.1" y="174.6">C10</text>
<text x="39.4" y="174.2">5V</text>
<text x="48.4" y="176">AMS1117-3.3</text>
<text x="48.4" y="179.2">U5</text>
<text x="99.4" y="178.1">TP_1V1</text>
<text x="152" y="175.7">10K</text>
<text x="201.4" y="175.7">10K</text>
<text x="12.1" y="181.3">22uF</text>
<text x="99.4" y="181.3">3V3</text>
<text x="363" y="184.7">100nF</text>
<text x="363" y="187.9">C9</text>
<text x="102.7" y="195.4">R12</text>
<text x="352.3" y="197.4">ICS-43434_RIGHT</text>
<text x="363" y="193.8">U6</text>
<text x="102.7" y="198.7">10k</text>
<text x="64.1" y="213.4">C12</text>
<text x="86.4" y="213.1">C13</text>
<text x="107.2" y="214.6">KT-0603R</text>
<text x="107.2" y="211.3">LED1</text>
<text x="64.1" y="216.6">100nF</text>
<text x="86.4" y="216.2">22uF</text>
<text x="102.2" y="225.8">TP_1V</text>
<text x="363" y="225.3">100nF</text>
<text x="102.2" y="228.9">GND</text>
<text x="363" y="228.5">C14</text>
<text x="159.5" y="237.8">100</text>
<text x="159.5" y="234.5">R13</text>
<text x="168.7" y="236.3">XL-1615RGBC-WS2812B</text>
<text x="168.7" y="239.5">LED2</text>
<text x="207.5" y="243.4">XL-1615RGBC-WS2812B</text>
<text x="207.5" y="246.6">LED3</text>
<text x="151.7" y="269.1">100nF</text>
<text x="151.7" y="266">C15</text>
<text x="221.1" y="267.7">100nF</text>
<text x="221.1" y="264.5">C16</text>
</g>
<g font-size="3.2" fill="#800">
<text x="41.6" y="13.5">1</text>
<text x="110.8" y="13.5">2</text>
<text x="179.9" y="13.5">3</text>
<text x="249.1" y="13.5">4</text>
<text x="318.2" y="13.5">5</text>
<text x="4.1" y="48.6">A</text>
<text x="405.9" y="48.6">A</text>
<text x="4.1" y="117.7">B</text>
<text x="405.9" y="117.7">B</text>
<text x="4.1" y="186.9">C</text>
<text x="405.9" y="186.9">C</text>
<text x="4.1" y="256">D</text>
<text x="405.9" y="256">D</text>
<text x="41.6" y="294.3">1</text>
<text x="110.8" y="294.3">2</text>
<text x="179.9" y="294.3">3</text>
<text x="249.1" y="294.3">4</text>
<text x="318.2" y="294.3">5</text>
</g>
<g font-size="3.2" fill="#00f">
<text x="24" y="36.9">14</text>
<text x="29.5" y="38.7">SHELL</text>
<text x="51.3" y="40.5">2</text>
<text x="348.3" y="41.9">GND</text>
<text x="356.3" y="40.5">41</text>
<text x="41" y="42.2">VBUS</text>
<text x="41.2" y="45.8">SBU2</text>
<text x="51.3" y="44">3</text>
<text x="51.3" y="47.5">4</text>
<text x="43" y="52.8">DN2</text>
<text x="43.4" y="49.3">CC1</text>
<text x="51.3" y="51">5</text>
<text x="301.2" y="49.3">2</text>
<text x="301.2" y="52.8">3</text>
<text x="304.7" y="51">3V3</text>
<text x="349.2" y="51">IO1</text>
<text x="356.5" y="52.8">38</text>
<text x="356.5" y="49.3">39</text>
<text x="43" y="59.9">DN1</text>
<text x="43.5" y="56.3">DP1</text>
<text x="51.3" y="54.6">6</text>
<text x="51.3" y="58.1">7</text>
<text x="301.2" y="56.3">4</text>
<text x="301.2" y="59.9">5</text>
<text x="304.7" y="54.6">EN</text>
<text x="304.7" y="58.1">IO4</text>
<text x="346.4" y="58.1">TXD0</text>
<text x="349.2" y="54.6">IO2</text>
<text x="356.5" y="59.9">36</text>
<text x="356.5" y="56.3">37</text>
<text x="43.5" y="63.4">DP2</text>
<text x="51.3" y="61.6">8</text>
<text x="51.3" y="65.2">9</text>
<text x="301.2" y="63.4">6</text>
<text x="304.7" y="61.6">IO5</text>
<text x="304.7" y="65.2">IO6</text>
<text x="346.2" y="61.6">RXD0</text>
<text x="347.1" y="65.2">IO42</text>
<text x="356.5" y="63.4">35</text>
<text x="41.2" y="66.9">SBU1</text>
<text x="43.4" y="70.4">CC2</text>
<text x="51.3" y="68.7">10</text>
<text x="170.7" y="66.9">1</text>
<text x="170.7" y="70.4">2</text>
<text x="174.2" y="68.7">DIN</text>
<text x="202" y="68.7">BCLK</text>
<text x="211.8" y="66.9">16</text>
<text x="301.2" y="66.9">7</text>
<text x="301.2" y="70.4">8</text>
<text x="304.7" y="68.7">IO7</text>
<text x="347.1" y="68.7">IO41</text>
<text x="356.5" y="70.4">33</text>
<text x="356.5" y="66.9">34</text>
<text x="24" y="75.7">13</text>
<text x="29.5" y="77.5">SHELL</text>
<text x="41" y="74">VBUS</text>
<text x="51.3" y="72.2">11</text>
<text x="170.7" y="77.5">4</text>
<text x="174.2" y="72.2">GAIN_SLOT</text>
<text x="200.2" y="75.7">LRCLK</text>
<text x="211.8" y="77.5">13</text>
<text x="211.8" y="74">14</text>
<text x="299.2" y="77.5">10</text>
<text x="301.2" y="74">9</text>
<text x="304.7" y="72.2">IO15</text>
<text x="304.7" y="75.7">IO16</text>
<text x="347.1" y="75.7">IO39</text>
<text x="347.1" y="72.2">IO40</text>
<text x="356.5" y="77.5">31</text>
<text x="356.5" y="74">32</text>
<text x="170.7" y="81">5</text>
<text x="174.2" y="79.3">SD_MODE#</text>
<text x="174.2" y="82.8">N.C.</text>
<text x="203.5" y="82.8">N.C.</text>
<text x="203.5" y="79.3">N.C.</text>
<text x="211.8" y="81">12</text>
<text x="299.2" y="81">11</text>
<text x="304.7" y="79.3">IO17</text>
<text x="304.7" y="82.8">IO18</text>
<text x="347.1" y="82.8">IO37</text>
<text x="347.1" y="79.3">IO38</text>
<text x="356.5" y="81">30</text>
<text x="170.7" y="84.6">6</text>
<text x="174.2" y="86.3">N.C.</text>
<text x="201.2" y="89.9">OUTN</text>
<text x="211.8" y="88.1">10</text>
<text x="225.3" y="88.1">2</text>
<text x="228.8" y="89.9">2</text>
<text x="299.2" y="84.6">12</text>
<text x="299.2" y="88.1">13</text>
<text x="304.7" y="86.3">IO8</text>
<text x="304.7" y="89.9">IO19</text>
<text x="347.1" y="89.9">IO35</text>
<text x="347.1" y="86.3">IO36</text>
<text x="356.5" y="88.1">28</text>
<text x="356.5" y="84.6">29</text>
<text x="193.3" y="94.8" transform="rotate(-90 193.3 94.8)">EP</text>
<text x="201.7" y="93.4">OUTP</text>
<text x="211.8" y="91.6">9</text>
<text x="225.3" y="91.6">1</text>
<text x="228.8" y="93.4">1</text>
<text x="299.2" y="91.6">14</text>
<text x="304.7" y="93.4">IO20</text>
<text x="349.2" y="93.4">IO0</text>
<text x="356.5" y="91.6">27</text>
<text x="191.9" y="99.5" transform="rotate(-90 191.9 99.5)">17</text>
<text x="313.6" y="106.5" transform="rotate(-90 313.6 106.5)">IO3</text>
<text x="317.1" y="106.5" transform="rotate(-90 317.1 106.5)">IO46</text>
<text x="320.7" y="106.5" transform="rotate(-90 320.7 106.5)">IO9</text>
<text x="324.2" y="106.5" transform="rotate(-90 324.2 106.5)">IO10</text>
<text x="327.7" y="106.5" transform="rotate(-90 327.7 106.5)">IO11</text>
<text x="331.3" y="106.5" transform="rotate(-90 331.3 106.5)">IO12</text>
<text x="334.8" y="106.5" transform="rotate(-90 334.8 106.5)">IO13</text>
<text x="338.3" y="106.5" transform="rotate(-90 338.3 106.5)">IO14</text>
<text x="341.8" y="106.5" transform="rotate(-90 341.8 106.5)">IO21</text>
<text x="345.4" y="106.5" transform="rotate(-90 345.4 106.5)">IO47</text>
<text x="348.9" y="106.5" transform="rotate(-90 348.9 106.5)">IO48</text>
<text x="352.4" y="106.5" transform="rotate(-90 352.4 106.5)">IO45</text>
<text x="311.9" y="112.1" transform="rotate(-90 311.9 112.1)">15</text>
<text x="315.4" y="112.1" transform="rotate(-90 315.4 112.1)">16</text>
<text x="318.9" y="112.1" transform="rotate(-90 318.9 112.1)">17</text>
<text x="322.4" y="112.1" transform="rotate(-90 322.4 112.1)">18</text>
<text x="326" y="112.1" transform="rotate(-90 326 112.1)">19</text>
<text x="329.5" y="112.1" transform="rotate(-90 329.5 112.1)">20</text>
<text x="333" y="112.1" transform="rotate(-90 333 112.1)">21</text>
<text x="336.5" y="112.1" transform="rotate(-90 336.5 112.1)">22</text>
<text x="340.1" y="112.1" transform="rotate(-90 340.1 112.1)">23</text>
<text x="343.6" y="112.1" transform="rotate(-90 343.6 112.1)">24</text>
<text x="347.1" y="112.1" transform="rotate(-90 347.1 112.1)">25</text>
<text x="350.7" y="112.1" transform="rotate(-90 350.7 112.1)">26</text>
<text x="160.3" y="163.9">1</text>
<text x="169.3" y="163.9">2</text>
<text x="207.9" y="163.9">1</text>
<text x="217" y="163.9">2</text>
<text x="354.1" y="163.9">1</text>
<text x="354.1" y="167.5">2</text>
<text x="357.6" y="165.7">WS</text>
<text x="368" y="165.7">SD</text>
<text x="374.1" y="163.9">6</text>
<text x="357.6" y="169.2">LR</text>
<text x="374.1" y="171">4</text>
<text x="160.3" y="174.5">3</text>
<text x="169.3" y="174.5">4</text>
<text x="207.9" y="174.5">3</text>
<text x="217" y="174.5">4</text>
<text x="41.9" y="183.3">3</text>
<text x="45.4" y="185.1">VIN</text>
<text x="41.9" y="186.9">2</text>
<text x="45.4" y="188.6">VOUT</text>
<text x="58.5" y="188.6">VOUT</text>
<text x="69" y="186.9">4</text>
<text x="354.1" y="202.7">1</text>
<text x="374.1" y="202.7">6</text>
<text x="354.1" y="206.3">2</text>
<text x="357.6" y="204.5">WS</text>
<text x="357.6" y="208">LR</text>
<text x="368" y="204.5">SD</text>
<text x="374.1" y="209.8">4</text>
<text x="160.1" y="255.7">4</text>
<text x="163.6" y="257.4">DI</text>
<text x="173.7" y="253.9">DO</text>
<text x="180.1" y="252.1">1</text>
<text x="220.1" y="255.7">4</text>
<text x="223.6" y="257.4">DI</text>
<text x="233.6" y="253.9">DO</text>
<text x="240.1" y="252.1">1</text>
</g>
<g font-size="3.2">
<text x="42.6" y="38.7">GND</text>
<text x="51.3" y="36.9">1</text>
<text x="301.2" y="45.8">1</text>
<text x="304.7" y="47.5">GND</text>
<text x="347.7" y="47.5">GND</text>
<text x="356.5" y="45.8">40</text>
<text x="211.8" y="70.4">15</text>
<text x="42.6" y="77.5">GND</text>
<text x="51.3" y="75.7">12</text>
<text x="170.7" y="74">3</text>
<text x="174.2" y="75.7">GND</text>
<text x="203.1" y="72.2">GND</text>
<text x="203.1" y="86.3">GND</text>
<text x="211.8" y="84.6">11</text>
<text x="354.1" y="171">3</text>
<text x="357.6" y="172.8">GND SCK</text>
<text x="41.9" y="190.4">1</text>
<text x="45.4" y="192.2">GND</text>
<text x="354.1" y="209.8">3</text>
<text x="357.6" y="211.6">GND SCK</text>
<text x="171.3" y="257.4">GND</text>
<text x="180.1" y="255.7">3</text>
<text x="231.3" y="257.4">GND</text>
<text x="240.1" y="255.7">3</text>
</g>
<g font-size="3.2" fill="#f00">
<text x="170.7" y="88.1">7</text>
<text x="174.2" y="89.9">VDD</text>
<text x="170.7" y="91.6">8</text>
<text x="174.2" y="93.4">VDD</text>
<text x="374.1" y="167.5">5</text>
<text x="365.6" y="169.2">VDD</text>
<text x="365.6" y="208">VDD</text>
<text x="374.1" y="206.3">5</text>
<text x="160.1" y="252.1">2</text>
<text x="163.6" y="253.9">VDD</text>
<text x="220.1" y="252.1">2</text>
<text x="223.6" y="253.9">VDD</text>
</g>
</svg>
